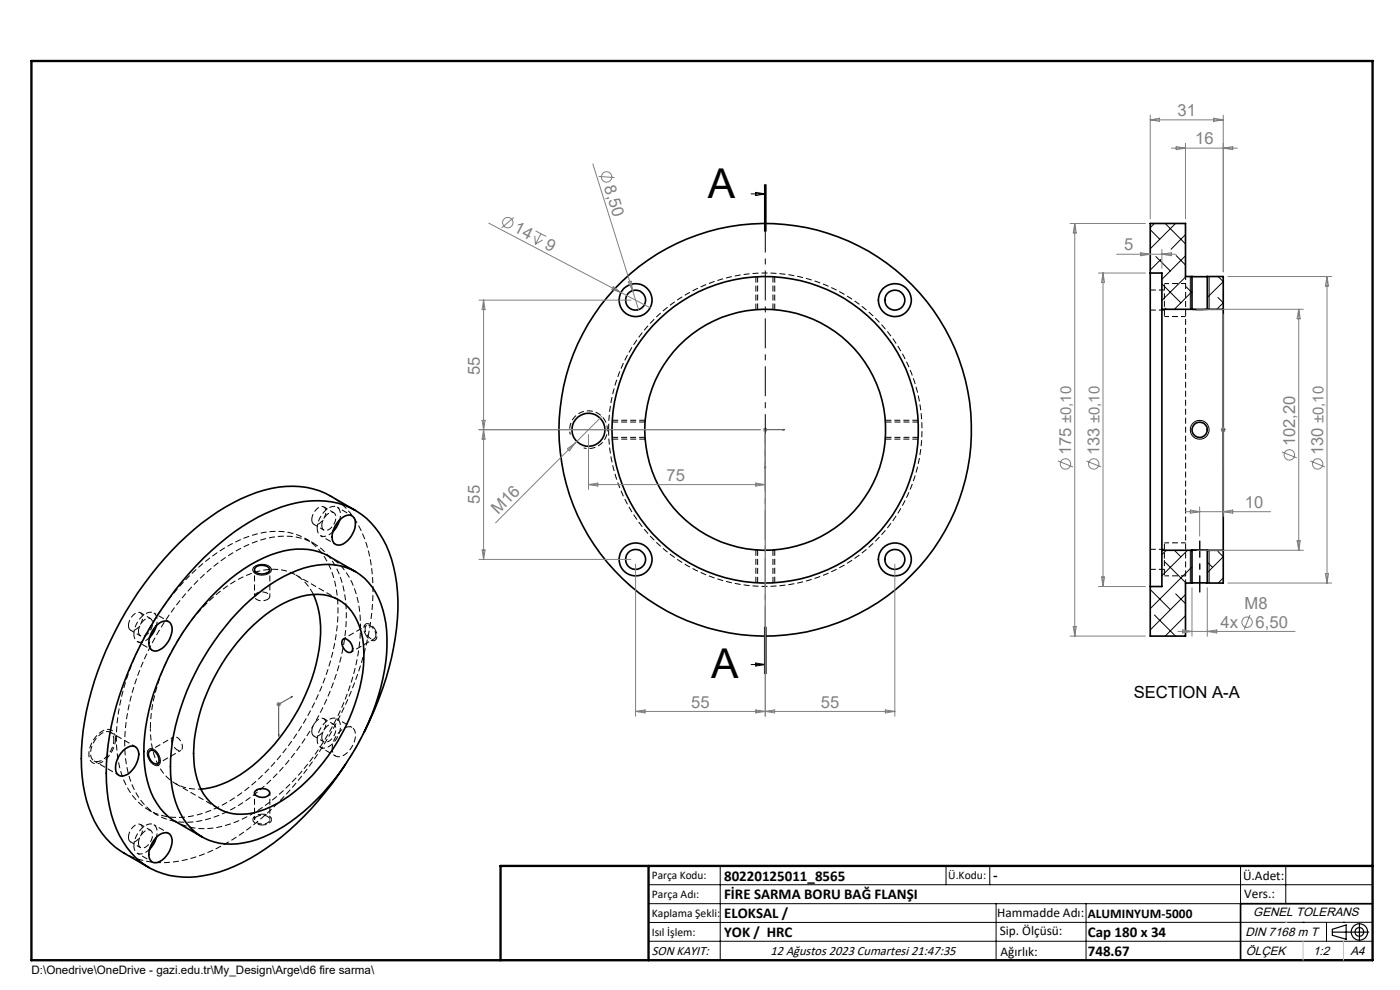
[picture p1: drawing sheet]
<svg xmlns="http://www.w3.org/2000/svg" width="297mm" height="210mm" viewBox="0 0 297 210" stroke-linecap="round" stroke-linejoin="round" font-family="sans-serif">
<g fill="none" stroke="#000" stroke-width=".21" stroke-dasharray="1.3 .6" stroke-linecap="butt">
<path d="M160.4 58.7v6.9M160.7 58.6v7M160.7 65.6h-.3M164 65.6v-7M164.3 65.6h-.3M164.4 65.6v-6.9M164.4 65.6h-.1M129.1 91.1a33.2 33.2 0 0 0 49.3 29.2 33.2 33.2 0 0 0 1.7-57.2 33.2 33.2 0 0 0-50.9 26l-.1 2M129.9 92.8h7M129.9 93.1h7M136.9 89.5h-7M136.9 89.1h-7"/>
<path d="M187.9 89.4v-.3M187.9 93.1h6.9M187.9 89.5v-.1M187.9 92.8h7M194.8 89.1h-6.9M194.9 89.5h-7M160.4 116.6v7M160.4 116.6h.3M160.7 116.6v7M164 116.6h.1M164.1 116.6h.3M164 123.6v-7"/>
<path d="M164.4 123.6v-7"/>
</g>
<g fill="none" stroke="#000" stroke-width=".35">
<path d="M244 57.9v66.5M244 57.9v-10.5h7.5v11.3h1.4M244 57.9h2.5v7.7M252.9 58.7h3.2M252.9 58.7v6.9M256.1 58.7v6.9M256.1 58.7h3.4v6.9M246.5 65.6v51.1M246.5 65.6h6.4M252.9 65.6h3.2M256.1 65.6h3.4M259.5 65.6v51.1"/>
<path d="M71.9 110.4a2.6 2.6 0 0 1 2.6-1 2.06 2.06 0 0 1 .8 2.5 5.2 5.2 0 0 1-2.9 3.7 1.44 1.44 0 0 1-2-1.7l.4-1.8zM72.1 110.3l-.7 1.6-.8 .9M75.4 108.3l-5.3-3.1a18.2 18.2 0 0 0-14.1-1.2 44.6 44.6 0 0 0-19.6 12.8 71.9 71.9 0 0 0-18.8 38.2 34.7 34.7 0 0 0 1.8 17.8 16.5 16.5 0 0 0 6.9 8.2l5.3 3M246.5 116.7h6.4M246.5 116.7v7.7h-2.5M252.9 116.7h3.2M252.9 116.7v7M256.1 116.7h3.4M256.1 116.7v7M259.5 116.7v7h-3.4M33.2 132.7l-.7 1.6-.8 .9M33.4 132.5a1.85 1.85 0 0 1 2.8-.2 4.5 4.5 0 0 1-1.3 4.9l-.5 .3a1.62 1.62 0 0 1-2.6-.2 4.8 4.8 0 0 1 1.6-4.8z"/>
<path d="M51.8 128.5a31.2 31.2 0 0 1 14-8.4 12 12 0 0 1 15 7.9 30 30 0 0 1 0 17.8 52.8 52.8 0 0 1-19.2 28.5 23.2 23.2 0 0 1-12.5 4.8 11.6 11.6 0 0 1-11.4-7.7 27.4 27.4 0 0 1-.8-15.7 53.9 53.9 0 0 1 14.9-27.2zM52.6 133.7a24.3 24.3 0 0 1 12.5-7.4 9.4 9.4 0 0 1 11.2 6.7 25.7 25.7 0 0 1-1 16.3 39.6 39.6 0 0 1-16.5 21.2 14.1 14.1 0 0 1-10.6 1.8 10.3 10.3 0 0 1-6.7-8.3 29.1 29.1 0 0 1 2.4-17 42.9 42.9 0 0 1 8.7-13.3zM54.2 120.3a2.22 2.22 0 0 1 3 .3 1.34 1.34 0 0 1-1.8 1.2 1.22 1.22 0 0 1-1.4-1.2zM66.5 126.1a20.6 20.6 0 0 1 1 13 41 41 0 0 1-16.6 25.3 18.6 18.6 0 0 1-8.3 3M72.8 135.5a1.97 1.97 0 0 1 1.8 2.7 1.38 1.38 0 0 1-1.9-1.1 1.32 1.32 0 0 1 .1-1.6zM75.4 121.2l-5.7-3.2a14.3 14.3 0 0 0-12.3-.3 39.4 39.4 0 0 0-16.4 13.4 51.3 51.3 0 0 0-10.4 26.6 20.6 20.6 0 0 0 3.4 13.8 10.3 10.3 0 0 0 3.2 2.8l5.7 3.2M252.9 123.7h3.2M252.9 123.7h-1.4v11.2h-7.5v-10.5M26.1 159.2l.5-.4a1.62 1.62 0 0 1 2.6 .3 4.8 4.8 0 0 1-1.6 4.8 1.85 1.85 0 0 1-2.8 .1 4.5 4.5 0 0 1 1.3-4.8zM31.6 159.4a.89 .89 0 0 1 1.4 .2 1.89 1.89 0 0 1 .4 2.4 1.96 1.96 0 0 1-1.8-2.6zM77.3 155.3a61.3 61.3 0 0 0 7.1-28 25.4 25.4 0 0 0-4.8-15.3 15.7 15.7 0 0 0-15.1-5.6 36.2 36.2 0 0 0-18 9 71.2 71.2 0 0 0-23.6 42.6 34.9 34.9 0 0 0 1.8 17.9 15.9 15.9 0 0 0 18.6 9.8 36.7 36.7 0 0 0 16.4-8.1 68 68 0 0 0 13.6-15.4M33.2 177.7l-.7 1.5-.8 1"/>
<path d="M33.4 177.4a1.85 1.85 0 0 1 2.8-.2 4.5 4.5 0 0 1-1.3 4.9l-.5 .3a1.62 1.62 0 0 1-2.6-.2 4.8 4.8 0 0 1 1.6-4.8zM54.2 167.8a2.1 2.1 0 0 1 3 .3 1.56 1.56 0 0 1-2.1 1 .9 .9 0 0 1-.9-1.3zM291.2 191.7h-28v12"/>
<circle cx="134.8" cy="63.7" r="2.11"/>
<circle cx="134.8" cy="63.7" r="3.5"/>
<circle cx="189.8" cy="63.7" r="2.12"/>
<circle cx="189.8" cy="63.7" r="3.5"/>
<circle cx="124.8" cy="91.2" r="3.5"/>
<circle cx="162.3" cy="91.2" r="25.6"/>
<circle cx="162.3" cy="91.1" r="43.8"/>
<circle cx="162.3" cy="91.2" r="32.5"/>
<circle cx="254.5" cy="91.2" r="1.62"/>
<circle cx="134.8" cy="118.7" r="2.11"/>
<circle cx="134.8" cy="118.7" r="3.5"/>
<circle cx="189.8" cy="118.7" r="2.12"/>
<circle cx="189.8" cy="118.7" r="3.5"/>
</g>
<path d="M251.5 123.6v-65M73.3 162.1l4-6.8" fill="none" stroke="#000" stroke-width=".21" stroke-dasharray="1.3 .6" stroke-dashoffset=".5" stroke-linecap="butt"/>
<path d="M247 63.6v3.5M247 60.1v3.5M247 118.6v3.5M247 115.1v3.5" fill="none" stroke="#000" stroke-width=".21" stroke-dasharray="1.3 .6" stroke-dashoffset="-.2" stroke-linecap="butt"/>
<path d="M247 67.1h4.5M251.5 60.1h-4.5M251.5 115.1h-4.5M77.6 132.4a1.76 1.76 0 0 0 0 2.3M77.6 134.7a1.77 1.77 0 0 0 2 1.1M79.6 135.8a1.76 1.76 0 0 0 0-2.3M79.6 133.5a1.92 1.92 0 0 0-2-1.1M247 122.1h4.5M53.6 173.9a1.74 1.74 0 0 0 2 1.1M55.6 175a1.76 1.76 0 0 0 2-1.1M55.6 172.7a1.76 1.76 0 0 0-2 1.2M57.6 173.9a1.64 1.64 0 0 0-2-1.2" fill="none" stroke="#000" stroke-width=".21" stroke-dasharray="1.3 .6" stroke-dashoffset=".3" stroke-linecap="butt"/>
<g fill="none" stroke="#000" stroke-width=".21" stroke-dasharray="1.3 .6" stroke-dashoffset=".1" stroke-linecap="butt">
<path d="M244 65.8h3M247 61.5h-3M66.1 110.2a.97 .97 0 0 0 .7 1.1 .97 .97 0 0 0 1.1-.4 2.65 2.65 0 0 0 1-3.2 1.46 1.46 0 0 0-2.1 .7l-.5 .9-.2 .9M68.3 111.5a.97 .97 0 0 0 .6 1 .97 .97 0 0 0 1.1-.4 2.65 2.65 0 0 0 1-3.2 1.46 1.46 0 0 0-2 .7l-.6 .9-.1 1M247 116.5h-3M27.2 132.7a.97 .97 0 0 0 .7 1.1 .97 .97 0 0 0 1.1-.4 2.65 2.65 0 0 0 1-3.3 1.46 1.46 0 0 0-2.1 .7l-.5 .9-.2 1M29.4 133.9a.97 .97 0 0 0 .6 1.1 .97 .97 0 0 0 1.2-.4 2.65 2.65 0 0 0 .9-3.3 1.46 1.46 0 0 0-2 .8l-.5 .9-.2 .9M71.9 127.3l-9.2-5.4M244 120.8h3M24.5 156.7a1.75 1.75 0 0 0-.9-1.8 1.75 1.75 0 0 0-2 .3 5.9 5.9 0 0 0-2.6 5.6 1.61 1.61 0 0 0 2.6 .9 6.2 6.2 0 0 0 2.9-5M66.1 155.2a.97 .97 0 0 0 .7 1 .97 .97 0 0 0 1.1-.4 2.65 2.65 0 0 0 1-3.2 1.46 1.46 0 0 0-2.1 .7l-.5 .9-.2 1M68.3 156.4a.97 .97 0 0 0 .6 1 .97 .97 0 0 0 1.1-.3 2.65 2.65 0 0 0 1-3.3 1.46 1.46 0 0 0-2 .7l-.6 .9-.1 1"/>
<path d="M27.2 177.6a.97 .97 0 0 0 .7 1.1 .97 .97 0 0 0 1.1-.4 2.65 2.65 0 0 0 1-3.3 1.46 1.46 0 0 0-2.1 .7l-.5 1-.2 .9M29.4 178.8a.97 .97 0 0 0 .6 1.1 .97 .97 0 0 0 1.2-.4 2.65 2.65 0 0 0 .9-3.3 1.46 1.46 0 0 0-2 .8l-.5 .9-.2 .9M37.2 166.2l9.2 5.3"/>
</g>
<g fill="none" stroke="#000" stroke-width=".21">
<path d="M162.2 39.1v10M162.4 39.1v10M162.5 39.1v10M159.3 41.1h3M160.3 40.8l2 .3-2 .4zM244 48.7l2 2.1M244.9 47.4l-.9 .9M245.2 54.4l3.1 3.1M246.3 55l-2.3 2.3M247.2 47.4l4.3 4.3M249.4 47.4l-5.4 5.4M249.5 54.2l2 2"/>
<path d="M251.5 54.2l-5 5.1M251.5 49.8l-3.1 3.1M251.6 58.7l-5.1 5M252.5 58.7v6.9M256.5 58.7v6.9M258.4 58.7l1.1 1.1-3.4 3.3M246.5 60.2l4 4M247.2 65.4l.2 .2M251.6 60.8l1.3 1.3M252.9 61.9l-3.8 3.7M256.1 65.3l.3 .3M258.4 63.1l1.1 1.1-1.4 1.4"/>
<path d="M136.8 89.2v.3M136.8 92.8v.4M187.8 92.8v.4M247.2 119.2l4.4 4.5M247.4 116.7l-.9 .9M249.1 116.7l1.4 1.4M251.9 116.7l-5.4 5.4M252.5 116.7v7M256.1 119.2l1.1 1.2M256.4 116.7l-.3 .3M256.5 116.7v7M258.4 117l1.1 1.1-3.4 3.4"/>
<path d="M53.8 120.4a2.61 2.61 0 0 1 3.7 .2l.1 .3a2.02 2.02 0 0 1-2.7 1 1.14 1.14 0 0 1-1.1-1.5zM162.2 133v10M162.4 133v10M162.5 133v10zM244 125.1l4.3 4.2M244.2 124.4l-.2 .2M244.9 130.4l4.5 4.5M249.4 126l2.1 2M251.5 126.1l-7.5 7.5M251.5 130.6l-4.3 4.3M252.9 120.3l-8.9 8.8M259.5 122.6l-1.1 1.1"/>
<path d="M31.6 158.9a2.09 2.09 0 0 1 2.3 1.9l.1 .6-.1 .6-.2 .3a1.75 1.75 0 0 1-2.1-1.1 1.72 1.72 0 0 1 0-2.3zM159.3 141h3M160.3 140.6l2 .4-2 .3zM137.6 187.7h153.6M137.6 191.7h153.6M137.6 199.7h153.6M152.8 183.7v20M200.7 183.7v4M210 183.7v4M211.3 191.7v12M230.4 191.7v12M263.2 183.7v20"/>
<path d="M272.8 183.7v8M276.4 195.6h.1M281.4 195.6v4.1M285 195.6h.1M291.2 195.6l-153.6 .1"/>
<circle cx="254.5" cy="91.2" r="2"/>
</g>
<path d="M68 113.6l3.2 1.9M74.7 109.4l-3.2-1.8M29.1 136.1l3.2 1.8M35.8 131.9l-3.2-1.9M68 158.5l3.2 1.9M74.7 154.3l-3.2-1.8M35.8 176.8l-3.2-1.9M26.3 180.9a18.1 18.1 0 0 0 14.9 1 46.5 46.5 0 0 0 19.5-13.4 71.3 71.3 0 0 0 18.2-38.4 32.2 32.2 0 0 0-2.9-18.8 16 16 0 0 0-5.9-6.1M29.1 181l3.2 1.8" fill="none" stroke="#000" stroke-width=".21" stroke-dasharray="1.3 .6" stroke-dashoffset=".7" stroke-linecap="butt"/>
<g fill="none" stroke="#000" stroke-width=".21" stroke-dasharray="1.3 .6" stroke-dashoffset=".6" stroke-linecap="butt">
<path d="M123.8 95a4 4 0 0 0 5-3.5 4 4 0 0 0-4.3-4.3 4 4 0 0 0-3.5 5M66.6 115.3l-1.8-1M54 120.8v5.7M57.2 126.5v-5.7M74.5 138.3l4.9-2.8M77.8 132.7l-4.9 2.8M24.7 156.6a18.9 18.9 0 0 0 4.3 13.2 12.5 12.5 0 0 0 12.8 3.1 35.1 35.1 0 0 0 16.9-11.6 53.1 53.1 0 0 0 13-30.1 20.9 20.9 0 0 0-3.5-14 12 12 0 0 0-12.2-4.3 30.5 30.5 0 0 0-15.6 9.1 54.1 54.1 0 0 0-15.5 31.2l-.2 3.4M26.5 157.6a18.9 18.9 0 0 0 4.3 13.2 12.5 12.5 0 0 0 12.7 3.1 35.1 35.1 0 0 0 16.9-11.6 53.1 53.1 0 0 0 13-30.1 20.9 20.9 0 0 0-3.4-14 12 12 0 0 0-12.2-4.2 30.5 30.5 0 0 0-15.7 9 54.1 54.1 0 0 0-15.5 31.2l-.1 3.4M31.9 154.5a14.6 14.6 0 0 0 3.5 10.4 9.1 9.1 0 0 0 7.2 2.5M36.8 156.4l-5 2.8M31.6 171.9l1.7 1M33.5 162l4.9-2.8"/>
<path d="M37.2 174.3a13.8 13.8 0 0 0 11.7 .5 37.9 37.9 0 0 0 16.5-12.9 50.6 50.6 0 0 0 11.1-28.2 19.3 19.3 0 0 0-3.9-13.4l-1.8-1.6-1.1-.7M54 168.2v5.7M57.2 173.9v-5.7"/>
</g>
<g fill="none" stroke="#000" stroke-width=".21" stroke-dasharray="1.3 .6" stroke-dashoffset=".4" stroke-linecap="butt">
<path d="M66.6 111.2l2.1 1.2M70.8 108.8l-2.1-1.3M72.1 110.3a1.99 1.99 0 0 0-1.1-2.9 4.3 4.3 0 0 0-3.5 3.5l-.2 1.1M27.7 133.7l2.1 1.2M31.9 131.2l-2.1-1.2M33.2 132.7a1.99 1.99 0 0 0-1.1-2.8 4.3 4.3 0 0 0-3.5 3.4l-.2 1.2M56.8 127.1a2.21 2.21 0 0 1-2.7-.3 .82 .82 0 0 1 .7-1.1 2.03 2.03 0 0 1 2.4 .7v.3l-.4 .4M79.7 134.7l-.2 .7a1.54 1.54 0 0 1-1.9-1.4 .91 .91 0 0 1 .6-1.4 2.4 2.4 0 0 1 1.5 2.1M24.2 156.9a5.1 5.1 0 0 1-3.3 4.6 1.51 1.51 0 0 1-1.7-2 4.9 4.9 0 0 1 3.5-4.3 1.48 1.48 0 0 1 1.5 1.7M28.7 158.4l-5.3-3.1M36.4 157.1a.75 .75 0 0 1 .4-.8 .75 .75 0 0 1 .9 .2 2.2 2.2 0 0 1 .8 2.5 1.44 1.44 0 0 1-1.9-1.1l-.2-.8M66.6 156.1l2.1 1.2"/>
<path d="M67.3 156.9a1.49 1.49 0 0 0 .6 1.6 1.49 1.49 0 0 0 1.7-.1 5.1 5.1 0 0 0 2.5-5.1 1.47 1.47 0 0 0-2.5-.6 5.5 5.5 0 0 0-2.3 4.2M70.5 158.8a1.49 1.49 0 0 0 .6 1.5 1.49 1.49 0 0 0 1.7 0 5.1 5.1 0 0 0 2.5-5.1 1.47 1.47 0 0 0-2.5-.6 5.5 5.5 0 0 0-2.3 4.2M70.8 153.7l-2.1-1.3M19.9 161.4l5.3 3.1M27.7 178.6l2.1 1.2M31.9 176.1l-2.1-1.2M33.2 177.6a1.99 1.99 0 0 0-1.1-2.8 4.3 4.3 0 0 0-3.5 3.4l-.2 1.2M54.5 173.2a2.22 2.22 0 0 1 2.7 .3 .82 .82 0 0 1-.7 1.2 2.01 2.01 0 0 1-2.5-.7v-.3l.5-.5"/>
</g>
<path d="M67.3 112a1.49 1.49 0 0 0 .6 1.6 1.49 1.49 0 0 0 1.7-.1l1-.7M28.4 134.5a1.49 1.49 0 0 0 .7 1.5 1.49 1.49 0 0 0 1.7 0l.9-.8M28.4 179.4a1.49 1.49 0 0 0 .7 1.6 1.49 1.49 0 0 0 1.7-.1l.9-.8" fill="none" stroke="#000" stroke-width=".21" stroke-dasharray="1.3 .6" stroke-dashoffset=".2" stroke-linecap="butt"/>
<path d="M66.5 126.1a9.3 9.3 0 0 0-10.6-5.2 24.3 24.3 0 0 0-12.5 7.5 41 41 0 0 0-11.5 24.6v1.5" fill="none" stroke="#000" stroke-width=".21" stroke-dasharray="1.3 .6" stroke-dashoffset="-.1" stroke-linecap="butt"/>
<g fill="none" stroke="#808080" stroke-width=".21">
<path d="M125.8 34.8l8.4 26.8M127 37.4l3.4 .3M244 24.4v22M244 25.4h15.5M244 25.4l2-.3v.6zM248.5 31.4h14M249.5 31.1l2 .3-2 .3zM251.5 30.4v16M257.5 25.1l2 .3-2 .3zM259.5 31.4l2-.3v.6zM259.5 24.4v33.3M103.7 47.3l28 14.7"/>
<path d="M109 46.1l-2.6 2.2M113.5 50l.1 1.8M113.6 49l2.3 1.2M114.8 49.6l-1.2 2.2M115.1 50.9l-1.5 .9M133.3 59.8l.6-.2 .3 2zM227 47.4h16M228 47.4v87.5M228 47.4l.3 2h-.6zM233 57.9h10M234 57.9v66.5M234 57.9l.3 2h-.6z"/>
<path d="M236.9 53.9h12.6M242 53.6l2 .3-2 .3zM246.5 52.9v4M246.5 53.9l2-.3v.6zM260.5 58.7h22M281.5 58.7v65M281.5 58.7l.3 2h-.6zM101.6 63.7h32.2M102.6 63.7v55M102.6 63.7l.3 2h-.6zM130.1 60.8l1.6 1.2-1.9-.6zM131.7 62l6.2 3.3"/>
<path d="M134.2 61.6l1.3 4.1M253.9 65.6h22.6M259.5 66.6v42.9M275.5 65.6v51.1M275.5 65.6l.3 2h-.6zM101.6 91.1h59.7M102.3 89.2h.6l-.3 1.9zM102.6 91.1l.3 2.1h-.6zM120.4 95.2l1.6-1.2-1.2 1.6zM124.8 92.2v11.6M127.7 88.3l-22.6 22.6M161.8 91.1h1"/>
<path d="M162 90.8l.7 .7M162.3 92.2v59.7M162.3 90.7v1M162.7 90.8l-.7 .7M224.4 97.8l3.2 1.3M230.5 97.8l3.1 1.3M259 91.1h1M259.2 90.8l.7 .7M259.9 90.8l-.7 .7M272 95.9l3.1 1.2M278 97.8l3.1 1.3M101.6 118.7h32.2"/>
<path d="M102.3 116.7h.6l-.3 2zM124.8 102.8h37.5M124.8 102.8l2-.3v.6zM134.8 119.7v32.2M160.3 102.5l2 .3-2 .3zM189.8 119.7v32.2M251.5 108.5h18.1M252.5 108.2l2 .3-2 .4zM253.9 116.7h22.6M254.5 107.5v6.2M259.5 108.5l2-.3v.7zM275.2 114.7h.6l-.3 2z"/>
<path d="M227 134.9h16M227.7 132.9h.6l-.3 2zM233 124.4h10M233.7 122.4h.6l-.3 2zM249.9 133.9h24.8M250.9 133.6l2 .3-2 .4zM252.9 124.7v10.3M256.1 124.7v10.3M256.1 133.9l2-.3v.7zM260.5 123.7h22M265.2 130.4l-1.3 3.2M281.2 121.7h.6l-.3 2z"/>
<path d="M58.6 149.4h1.1M58.8 149l.7 .7M59.1 148.9v1M59.5 149l-.7 .7M134.8 150.9h55M134.8 150.9l2-.3v.6zM160.3 150.6l4 .6v-.6l-4 .6zM187.8 150.6l2 .3-2 .3z"/>
<circle cx="128.7" cy="37.5" r="1.1"/>
<circle cx="107.7" cy="47.2" r="1.09"/>
<circle cx="226" cy="98.4" r="1.1"/>
<circle cx="232" cy="98.4" r="1.1"/>
<circle cx="273.5" cy="96.5" r="1.11"/>
<circle cx="279.5" cy="98.4" r="1.09"/>
<circle cx="264.6" cy="132" r="1.11"/>
</g>
<g fill="none" stroke="#000" stroke-width=".25">
<path d="M252.5 65.6h4M252.5 116.7h4M282.6 197.7h7.8M282.6 197.1l3-.9v3l-3-.8zM288.4 195.8v3.8M106.2 203.7h185"/>
<circle cx="288.4" cy="197.7" r="1.74"/>
<circle cx="288.4" cy="197.7" r=".93"/>
</g>
<path d="M162.2 99.1h.3l-.2 .4zM166.1 91.1h.4l-.4 .2zM166.5 91.1h-4.2v8.4M259.5 91.1v.2zM259.5 99.5v-.4v.4M259.5 91.1h.1M259.5 91.1v8.4M59.1 155.9l.1-.1-.1 .4zM61.8 147.8l.3-.1-.3 .2zM62.1 147.7l-3 1.7v6.8" fill="none" stroke="#00f" stroke-width=".21"/>
<path d="M254.5 114.7v10.9M254.5 125.6v-10.9" fill="none" stroke="#000" stroke-width=".21" stroke-dasharray="15.2 1.3 1.3 1.3" stroke-dashoffset="11.7" stroke-linecap="butt"/>
<path d="M162.4 39.1v103.9" fill="none" stroke="#000" stroke-width=".21" stroke-dasharray="6.3 1.3 1.3 1.3" stroke-dashoffset="2.1" stroke-linecap="butt"/>
<path d="M6.7 12.9h284.5v190.8h-284.5zM137.6 183.7v20M291.2 183.7h-185v20" fill="none" stroke="#000" stroke-width=".5"/>
<path d="M276.4 199.7v4M285 199.7v4" fill="none" stroke="#c0c0c0" stroke-width=".21"/>
<path d="M272.8 195.6h.1" fill="none" stroke="#c0c0c0" stroke-width=".25"/>
<g fill="#00f">
<path d="M166.1 91.1v.2l.4-.2zM162.2 99.1l.1 .4 .2-.4z"/>
<path d="M61.8 147.8v.1l.3-.2zM59.1 155.9v.3l.1-.4z"/>
<path d="M259.5 91.1v.2zM259.5 99.1v.4zM259.5 91.1v.2zM259.5 99.1v.4z"/>
</g>
<g font-size="8.7">
<text x="150.2" y="42.1">A</text>
<text x="150.9" y="143.9">A</text>
</g>
<g font-size="3.5" fill="#808080">
<text x="249.8" y="24.6">31</text>
<text x="253.6" y="30.6">16</text>
<text x="128.1" y="39.6" transform="rotate(73 128.1 39.6)">8,50</text>
<text x="108.8" y="49.1" transform="rotate(28 108.8 49.1)">14</text>
<text x="115.4" y="52.6" transform="rotate(28 115.4 52.6)">9</text>
<text x="238.5" y="53.1">5</text>
<text x="101.8" y="79.6" transform="rotate(-90 101.8 79.6)">55</text>
<text x="274.7" y="94.7" transform="rotate(-90 274.7 94.7)">102,20</text>
<text x="141.4" y="102">75</text>
<text x="227.2" y="96.6" transform="rotate(-90 227.2 96.6)">175 ±0,10</text>
<text x="233.2" y="96.6" transform="rotate(-90 233.2 96.6)">133 ±0,10</text>
<text x="280.7" y="96.6" transform="rotate(-90 280.7 96.6)">130 ±0,10</text>
<text x="101.8" y="106.8" transform="rotate(-90 101.8 106.8)">55</text>
<text x="264.1" y="107.7">10</text>
<text x="105.7" y="109.2" transform="rotate(-45 105.7 109.2)">M16</text>
<text x="264" y="129.2">M8</text>
<text x="258.9" y="133.1">4x</text>
<text x="266.4" y="133.1">6,50</text>
<text x="146.7" y="150.1">55</text>
<text x="174.2" y="150.1">55</text>
</g>
<text font-size="3.5" x="240.5" y="148.1">SECTION A-A</text>
<g font-size="3.2">
<text x="153.6" y="186.8">80220125011_8565</text>
<text x="153.6" y="190.8">FİRE SARMA BORU BAĞ FLANŞI</text>
<text x="210.7" y="186.6">-</text>
<text x="153.6" y="194.8">ELOKSAL /</text>
<text x="153.6" y="198.8">YOK / HRC</text>
<text x="230.8" y="198.7">Cap 180 x 34</text>
<text x="230.8" y="202.8">748.67</text>
</g>
<g font-size="2.8">
<text x="263.7" y="186.7">Ü.Adet:</text>
<text x="263.9" y="190.5">Vers.:</text>
<text x="211.5" y="194.5">Hammadde Adı:</text>
<text x="230.8" y="194.7">ALUMINYUM-5000</text>
<text x="138.3" y="202.6">SON KAYIT:</text>
<text x="163.5" y="202.6">12 Ağustos 2023 Cumartesi 21:47:35</text>
<text x="212.1" y="198.4">Sip. Ölçüsü:</text>
<text x="212.2" y="202.7">Ağırlık:</text>
</g>
<g font-size="2.6">
<text x="265.9" y="194.4">GENEL TOLERANS</text>
<text x="264.2" y="198.5">DIN 7168 m T</text>
<text x="264.3" y="202.6">ÖLÇEK</text>
<text x="278.5" y="202.6">1:2</text>
<text x="286.5" y="202.6">A4</text>
</g>
<g font-size="2.5">
<text x="138.3" y="186.4">Parça Kodu:</text>
<text x="138.3" y="190.5">Parça Adı:</text>
<text x="201.2" y="186.5">Ü.Kodu:</text>
<text x="138.3" y="194.5">Kaplama Şekli:</text>
<text x="138.3" y="198.6">Isıl İşlem:</text>
<text x="6.7" y="206.7">D:\Onedrive\OneDrive - gazi.edu.tr\My_Design\Arge\d6 fire sarma\</text>
</g>
</svg>
